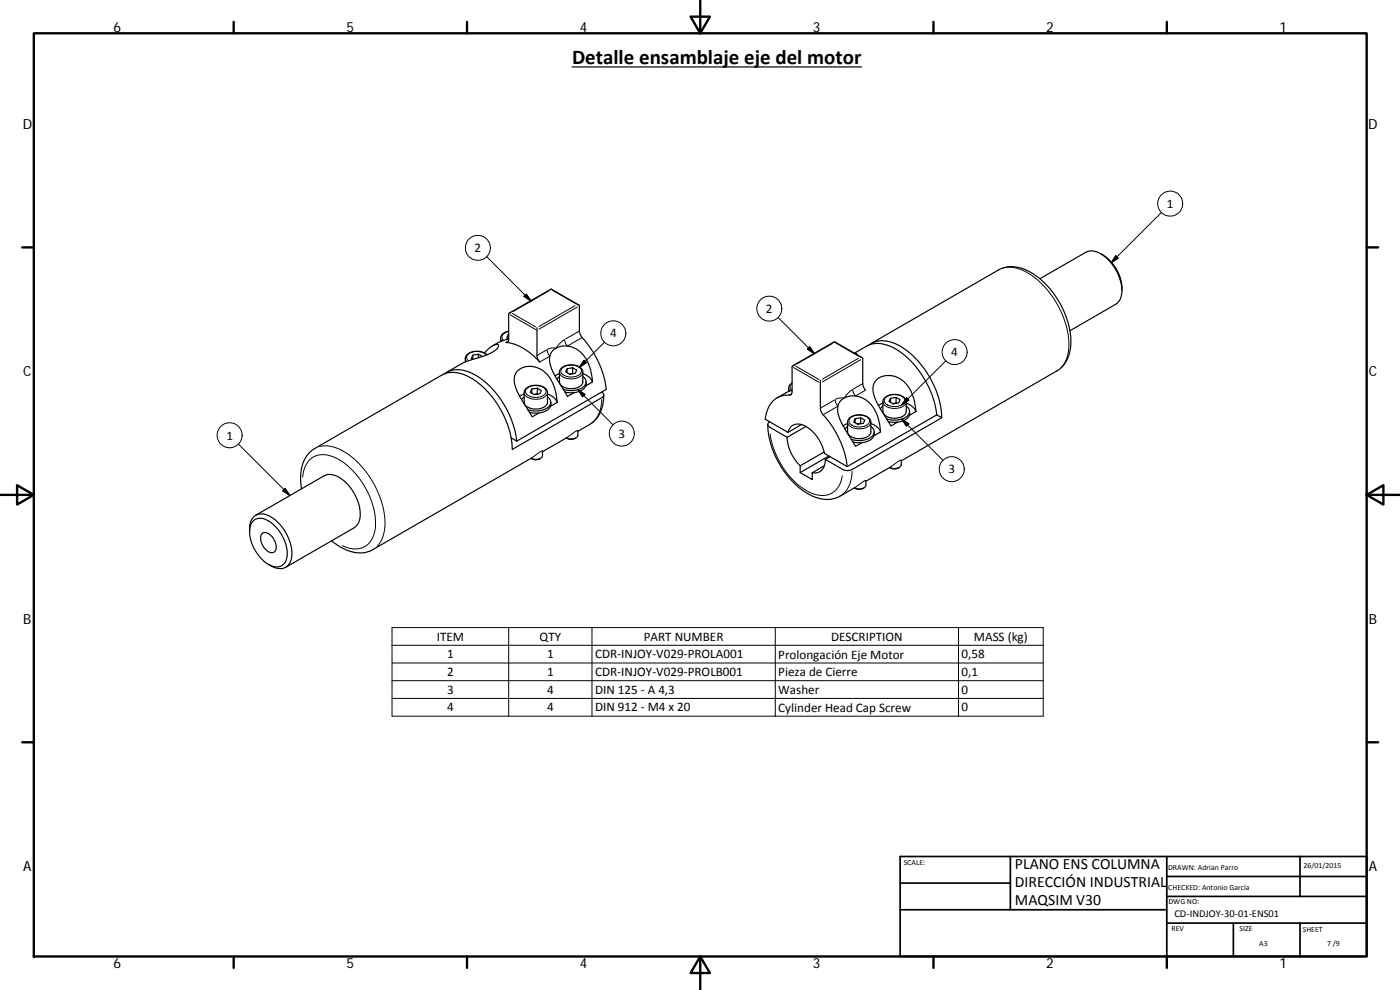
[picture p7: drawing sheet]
<svg xmlns="http://www.w3.org/2000/svg" width="420mm" height="297mm" viewBox="0 0 420 297" stroke-linecap="round" stroke-linejoin="round" font-family="sans-serif">
<g fill="none" stroke="#000" stroke-width=".36">
<path d="M171.7 20.1h86.9M330.4 76.1a12.4 12.4 0 0 1 6.3 11.1M152.7 99.4a2.63 2.63 0 0 0-2.5 2.1v1M153.4 93.8l-.5 .1-.2 .3v7.8l-.3 .6-.6 .2a15.9 15.9 0 0 1 10.2 5.8l-.8-1.7v-8.6M165.4 86.7v.2M173.2 91.4l.7 .4v7.8a6 6 0 0 0 2.1 3.2 27.7 27.7 0 0 1 5.9 14l-26.8 15.6M173.7 91.5l-8.3-4.8-12.5 7.2M312.1 83.6l13.7-7.9a5.1 5.1 0 0 1 5.7 1.2 13.4 13.4 0 0 1 5 11.8l-.5 1.4-.8 1-14.1 8.1M133.3 112.2a8 8 0 0 1 8.8 0 27.3 27.3 0 0 1 13 20.2M141.9 106.6v1.2M143.6 106.3l1.2 .7M143.6 106.3v1"/>
<path d="M143.6 106.3l-1.7 .3-.4 .9 .5 .3M145.4 105.9l1.6-1.6 1.9-.9a.58 .58 0 0 1 .8 .3 .58 .58 0 0 1-.4 .7 18.2 18.2 0 0 1-8.2 3.7l-2.3 .9-4.8 2.7M146.2 106.5a4.5 4.5 0 0 0-6.4 .5l-.2 1.6M152.5 100.4v1.2M152.7 100.4l-.6 1 .5 .3M152.7 101.7l-2.5 .8-2.4 1.3M157.3 119.1l-.8 .8M157.3 118.2l-1.4 .7M157.8 116.6a4.6 4.6 0 0 1 6.3 .5l.2 .7v2.9a3 3 0 0 1-3.5 2 3 3 0 0 1-3.5-2v-3.2zM159.6 116.7l1.7-.2 1.2 .7-.5 1-1.6 .2-1.3-.7zM159.6 116.7v1.3M161.3 118.1l-1 .3"/>
<path d="M161.3 116.5v1.6M161.3 118.1l.1 .2M164.3 118.2a4.4 4.4 0 0 1 2.9 2.6M164.3 119.1a1.87 1.87 0 0 1 1 1.8 1.87 1.87 0 0 1-1.3 1.7 7.1 7.1 0 0 1-5.6 .3M167.9 113l-.8 .8M167.9 112.1l-1.3 .7M168.6 110.4a4.5 4.5 0 0 1 6.2 .8l.1 3.4a3.5 3.5 0 0 1-4.4 2 2.7 2.7 0 0 1-2.6-2v-3.2zM170.2 110.6l1.7-.2 1.2 .7-.5 .9-1.6 .3-1.3-.7zM170.2 110.6v1.3M171.9 112l-1 .3M171.9 110.4v1.6M171.9 112l.1 .1"/>
<path d="M174.9 113a1.98 1.98 0 0 1 1 2 1.98 1.98 0 0 1-1.7 1.6 7.5 7.5 0 0 1-5.2 .2M174.9 112.1a4.6 4.6 0 0 1 2.9 2.5M175.8 115.8l2-1.2a12.1 12.1 0 0 0-4.1-9.3 5.7 5.7 0 0 0-8.5 .9 8.9 8.9 0 0 0 1.8 7.4l3.3 5.3 2-1.1M175.9 114.6a2.97 2.97 0 0 1-3 3.1l-1.4 .2-2-.3M180.5 117.6a.87 .87 0 0 1 .7 .9 .87 .87 0 0 1-.6 .8l-26.9 15.6a27.1 27.1 0 0 0-13.3-22 8.3 8.3 0 0 0-7.8-.4l-38.2 22.1a10.2 10.2 0 0 0-4.1 10.2l.2 1.9M181.2 118.5a9.8 9.8 0 0 1-4.2 8.9l-3.6 2M237.7 114.9a1.92 1.92 0 0 0-1 1.5v1.1M237.7 117.1l-1.8 .7-2.7 1.6M238.4 109.6l-.7 .4v7.5l-.1 .7-.4 .3a6.7 6.7 0 0 0-7.3 5.8l-.2 1.5 6.8 3.9M246.2 114.1v8.3a3.9 3.9 0 0 0 1.5 2.7 28.5 28.5 0 0 1 6.5 14.9M250.4 102.5v.2M250.4 102.5l-12.5 7.2"/>
<path d="M250.4 102.5l8.3 4.8M256.4 106l3.7-2.1a9 9 0 0 1 9.2 1.1 28.1 28.1 0 0 1 11.8 19.5M256.6 106.1l.6 .1 .1 .3M258.2 107.2l.5 .1 .2 .3v7.8l.9 1.7M260.8 103.5a8 8 0 0 1 8.8 0 27.2 27.2 0 0 1 13 21.8l-26.9 15.6a3.1 3.1 0 0 1-2.8 0l-5.2-3.1M261.5 103l38.2-22a10.3 10.3 0 0 1 10.9 1.5 25.9 25.9 0 0 1 10.7 21.4 9.2 9.2 0 0 1-4.1 7.4l-46.7 27M265.4 119.4a4.6 4.6 0 0 1 6.4 .4l.2 .7v3a3.1 3.1 0 0 1-3.5 2 3.1 3.1 0 0 1-3.5-2v-3.2zM267.3 119.5l1.6-.3 1.2 .7-.4 1-1.7 .3-1.2-.7zM267.3 119.5v1.2M268.9 119.2l.2 1.8M153.4 131.4l1.7 1M159.4 137.5l-47.5 27.4a10.2 10.2 0 0 1-10.9-1.5l-1.5-1.2"/>
<path d="M159.4 137.5a2.55 2.55 0 0 0 2.8 0M162.8 135.4v1.3a2.39 2.39 0 0 1-3.4 .8M165.3 120.7a3.1 3.1 0 0 1-3.4 3.2h-2l-1-.2M167.2 120.8a12.5 12.5 0 0 0-4.5-9.8 5.6 5.6 0 0 0-7.9 .9 7.2 7.2 0 0 0 1.1 6.8l3.8 6.4 2-1.2M167.2 120.8l-2 1.1M170 131.4l-7.2 4.1M170 131.4a2.48 2.48 0 0 0 2.8 0M173.4 129.2v1.4a2.41 2.41 0 0 1-3.4 .8M230.4 127.4a25.6 25.6 0 0 0 13.5 21.5 9 9 0 0 0 8.2 0l4.3-2.5M231 126.6a.86 .86 0 0 0-.6 .8 .86 .86 0 0 0 .6 .8l5.2 3M236.2 131.2a12.9 12.9 0 0 0 3.9 8.6M236.5 129.7a3.3 3.3 0 0 1 5.2-1.8 12.5 12.5 0 0 1 5.7 8.2l6.8 3.9"/>
<path d="M240.1 139.8v2l3.7 2.1v-2M240.5 127.4l-4 2.3M241.9 128l-5.7 3.2M247.3 135.6l-7.2 4.2M247.4 139.7l-3.6 2.2M247.7 137.8a3.4 3.4 0 0 1-3.9 4.1M248.8 136.8l-8.7 5M249.1 137l-1.4 .8M254.4 127.1l-1.4 .6M254.4 128l-.8 .8M254.8 125.5a4.6 4.6 0 0 1 6.4 .5l.2 3.6a3.2 3.2 0 0 1-4 2 2.96 2.96 0 0 1-3-2v-3.2zM256.6 125.6l1.7-.3 1.2 .7-.4 1-1.7 .3-1.2-.7z"/>
<path d="M256.6 125.6v1.3M258.3 125.3l.2 1.8M258.3 127l-.9 .3M261.4 127.1a4.5 4.5 0 0 1 2.9 2.5M261.4 128a1.97 1.97 0 0 1 .9 2 1.97 1.97 0 0 1-1.6 1.6 7.1 7.1 0 0 1-5.2 .2M262.3 130.7l2-1.1a12 12 0 0 0-4.1-9.4 5.8 5.8 0 0 0-8.3 .6 6.5 6.5 0 0 0 .8 6.3l4.1 6.8 2-1.1M262.4 129.6a2.97 2.97 0 0 1-3 3.1l-2 .1-1.4-.2M265 120.9l-1.4 .7M265 121.8l-.8 .9M268.9 120.9l-.9 .2M270.5 138.1v1.3a2.41 2.41 0 0 1-3.5 .9M272 120.9a4.7 4.7 0 0 1 2.9 2.6"/>
<path d="M272 121.8a1.99 1.99 0 0 1 .9 2.1 1.99 1.99 0 0 1-1.6 1.6 7.3 7.3 0 0 1-5.2 .2M273 123.5a2.98 2.98 0 0 1-3 3.1l-1.5 .1-1.9-.2M274.9 123.5l-2 1.1M274.9 123.5a12.1 12.1 0 0 0-5.1-10 5.2 5.2 0 0 0-7.7 2 10.2 10.2 0 0 0 2.2 7.4l3.1 4.9 2-1.1M281.1 124.5l-26.9 15.5M281.1 124.5l1.5 .8M74.9 159.5a4.5 4.5 0 0 1 2.8-5.3 8 8 0 0 1 6.8 3.8 12.1 12.1 0 0 1 2.7 10.4 3.6 3.6 0 0 1-5.4 1.6l-1.3-.7M75.9 156.4a3.9 3.9 0 0 1 5.1 .2 11.8 11.8 0 0 1 5 11.1 3.2 3.2 0 0 1-5 1.9 11.7 11.7 0 0 1-5.9-11.7zM76.7 154.6l20.6-11.8a5.9 5.9 0 0 1 6.6 2.1 12.9 12.9 0 0 1 3.9 11.4l-.6 1.2-.9 .9-20.5 11.8M256.5 146.4a2.36 2.36 0 0 0 2.8 0M259.9 144.2v1.4a2.39 2.39 0 0 1-3.5 .8M267 140.3l-7.1 4.1"/>
<path d="M267 140.3a2.39 2.39 0 0 0 2.9 0M78.6 160.1a2.47 2.47 0 0 1 3.4 1.4 3.1 3.1 0 0 1 .1 4.2 3.6 3.6 0 0 1-3.7-3 2.74 2.74 0 0 1 .2-2.6z"/>
</g>
<g fill="none" stroke="#000" stroke-width=".3">
<path d="M146.1 77l13.3 13.3M334.8 76.7l.8 .7-2.2 1.5zM348.6 63.8l-15.2 15.1M152.4 99.5a1.56 1.56 0 0 0-1.5 .8 1.56 1.56 0 0 0 .1 1.7M153.1 94.5l7.6 4.4M153.8 94l7 4.1M157.3 88.9l.7-.7 1.4 2.1zM164.8 87.2l-10.8 6.3M165.8 87.1l7 4M172.6 91.7l-10.8 6.3M173.2 92.1l-11.4 6.6M173.7 99.4l-4 2.3"/>
<path d="M233.5 95.3l10.9 10.9M301.2 80.4a11.5 11.5 0 0 1 9.6 3.1 27.6 27.6 0 0 1 10 20.4 9.6 9.6 0 0 1-2.4 6.4M139.6 107.6l.3 .8M145.7 106.3a4.2 4.2 0 0 0-5.6 .5l-.1 .5 .3 .7M150.2 101.5l.4 .8M152.5 102.4l-.6 .3M157.3 118.1a4.5 4.5 0 0 0 6.5 .7l.5-.7M158.1 116.5a4.2 4.2 0 0 1 5.7 .5 2.17 2.17 0 0 1-2.6 2.2 3 3 0 0 1-3.5-1.7zM164 105l-2.7 1.6M164.2 105l.7 1.8M164.9 107l-2.8 1.5M166.7 104.5h-1.4l-1 .3"/>
<path d="M168 112a4.4 4.4 0 0 0 5.9 1.1l1-1.1M168.8 110.4a4.2 4.2 0 0 1 5.6 .5 1.78 1.78 0 0 1-1.8 2.1 3.7 3.7 0 0 1-4.3-1.4l.1-.7zM169.3 102l-2.3 2.3M169.4 102l.8 1.8M173.4 116.9l2.1 1.4-.7 .7zM173.4 116.9l10.6 10.5M174.5 101.4l-4 2.3M175.2 108.1l.8 .7-2.1 1.4zM180.6 119.9a8.6 8.6 0 0 1-3.3 7.2M181.4 102.7l-7.5 7.5M236.7 116.5l.3 .8M237.6 118.2l-.7 .3"/>
<path d="M237.6 115.1a1.21 1.21 0 0 0-.1 1.9M238.1 110.3l7.7 4.4M238.8 109.9l7 4M243 104l1.4 2.2-2.1-1.4zM249.9 103l-10.9 6.3M250.6 120l.8 1.8M250.8 102.9l7 4.1M253.2 119.4h-1.2l-1.2 .4M255.8 116.9l-2.4 2.4M255.9 116.9l.2 1 .6 .8M257.6 107.5l-10.8 6.3M258.3 107.9l-11.5 6.7"/>
<path d="M258.8 115.2l-2.8 1.6M259.6 117.2l-2.7 1.5M265.7 119.4a4.3 4.3 0 0 1 5.8 .3 1.66 1.66 0 0 1-1.6 2.1 3.5 3.5 0 0 1-4.5-1.5zM272.1 119.4l.7 .7-2.2 1.4zM283.9 108.3l-13.3 13.2M71.6 133.2l15.4 15.5M95.9 134a11.6 11.6 0 0 1 9.7 3.1 27 27 0 0 1 9.9 21.2 9.1 9.1 0 0 1-2.3 5.6M162.8 135.4l-.7 .2-2.7 1.9M173.4 129.2l-.7 .3-2.7 1.9M231.1 130.2a23.9 23.9 0 0 0 12.2 17.7 6.2 6.2 0 0 0 8.7-2.6l.8-2.6M250.4 120l-4 2.3M251.3 122l-4 2.3"/>
<path d="M254.4 127a4.5 4.5 0 0 0 5.9 1.1l1-1.1M255.1 125.5a4.2 4.2 0 0 1 5.7 .3 1.63 1.63 0 0 1-1.5 2.1 3.6 3.6 0 0 1-4.5-1.4zM265 120.8a4.4 4.4 0 0 0 5.9 1.2l.6-.4 .4-.8M270.5 138.1a4.8 4.8 0 0 0-2.6 1.5l-.9 .7M270.6 125.8l12.4 12.3M270.6 125.8l2.1 1.4-.7 .7zM84.9 147.3l.7-.7 1.4 2.1zM90.8 143.2a6.5 6.5 0 0 1 5.2-6.7 13 13 0 0 1 10.5 5.4 22.8 22.8 0 0 1 6.1 17.1 6.1 6.1 0 0 1-9.2 5l-.7-.3M255.7 141.4a8.7 8.7 0 0 1-3.2 7.3M259.9 144.2l-.8 .2-2.7 2M117.7 188.3h195.4v26.6h-195.4zM117.7 193.6h195.4"/>
<path d="M117.7 198.9h195.4M152.7 188.3v26.6M177.7 188.3v26.6M232.7 188.3v26.6M287.7 188.3v26.6M117.7 204.2h195.4M117.7 209.5h195.4"/>
<circle cx="143.4" cy="74.4" r="3.7"/>
<circle cx="351.2" cy="61.1" r="3.7"/>
<circle cx="230.9" cy="92.6" r="3.8"/>
<circle cx="184.1" cy="100" r="3.7"/>
<circle cx="286.5" cy="105.6" r="3.8"/>
<circle cx="68.9" cy="130.6" r="3.8"/>
<circle cx="186.6" cy="130.1" r="3.7"/>
<circle cx="285.6" cy="140.8" r="3.7"/>
</g>
<g fill="none" stroke="#000" stroke-width=".71">
<path d="M10.1 10h400.1v277h-400.1zM70.1 6.6v3.4M140.2 6.6v3.4M207.3 5h5.8l-2.9 5zM210.2 0v10M280.2 6.6v3.4M350.2 6.6v3.4M6.7 74.2h3.4M410.2 74.2h3.4M.2 148.5h9.9M5.1 145.6l5 2.9-5 2.9zM410.2 148.5l5-2.9v5.8z"/>
<path d="M410.2 148.5h9.9M6.7 222.7h3.4M410.2 222.7h3.4M70.1 287v3.4M140.2 287v3.4M210.2 287l2.9 5h-5.8zM210.2 287v10M280.2 287v3.4M350.2 287v3.4"/>
</g>
<path d="M270.1 257h140.1v30h-140.1zM303.2 257v16M350.2 257v30M390.2 257v12M270.1 265h33.1M270.1 273h80.1M350.2 277h60M350.2 269h60M350.2 263h60M370.2 277v10M390.2 277v10" fill="none" stroke="#000" stroke-width=".51"/>
<path d="M334.8 76.7l.8 .7-2.2 1.5zM157.3 88.9l.7-.7 1.4 2.1zM175.2 108.1l.8 .7-2.1 1.4zM173.4 116.9l2.1 1.4-.7 .7zM243 104l1.4 2.2-2.1-1.4zM272.1 119.4l.7 .7-2.2 1.4zM270.6 125.8l2.1 1.4-.7 .7zM84.9 147.3l.7-.7 1.4 2.1z" fill="#000" stroke="#000" stroke-width=".3"/>
<text font-size="6.3" x="171.7" y="19.2">Detalle ensamblaje eje del motor</text>
<g font-size="4.7">
<text x="304.6" y="260.9">PLANO ENS COLUMNA</text>
<text x="304.6" y="266.3">DIRECCIÓN INDUSTRIAL</text>
<text x="304.6" y="271.7">MAQSIM V30</text>
</g>
<g font-size="4.2">
<text x="34" y="9.6">6</text>
<text x="104" y="9.6">5</text>
<text x="174" y="9.6">4</text>
<text x="244" y="9.6">3</text>
<text x="314" y="9.6">2</text>
<text x="384" y="9.6">1</text>
<text x="6.8" y="38.7">D</text>
<text x="410.6" y="38.7">D</text>
<text x="7" y="112.9">C</text>
<text x="410.8" y="112.9">C</text>
<text x="7" y="187.1">B</text>
<text x="410.8" y="187.1">B</text>
<text x="7" y="261.3">A</text>
<text x="410.8" y="261.3">A</text>
<text x="34" y="290.4">6</text>
<text x="104" y="290.4">5</text>
<text x="174" y="290.4">4</text>
<text x="244" y="290.4">3</text>
<text x="314" y="290.4">2</text>
<text x="384" y="290.4">1</text>
</g>
<g font-size="3.9">
<text x="350.2" y="62.4">1</text>
<text x="142.4" y="75.6">2</text>
<text x="229.9" y="93.9">2</text>
<text x="183.1" y="101.3">4</text>
<text x="285.5" y="106.9">4</text>
<text x="67.9" y="131.9">1</text>
<text x="185.6" y="131.4">3</text>
<text x="284.6" y="142">3</text>
<text x="131.1" y="192.2">ITEM</text>
<text x="134.2" y="197.5">1</text>
<text x="161.9" y="192.2">QTY</text>
<text x="164.2" y="197.5">1</text>
<text x="178.6" y="197.5">CDR‐INJOY‐V029‐PROLA001</text>
<text x="193.2" y="192.2">PART NUMBER</text>
<text x="233.6" y="197.6">Prolongación Eje Motor</text>
<text x="249.4" y="192.2">DESCRIPTION</text>
<text x="288.6" y="197.5">0,58</text>
<text x="292.3" y="192.3">MASS (kg)</text>
<text x="134.2" y="202.8">2</text>
<text x="164.2" y="202.8">1</text>
<text x="178.6" y="202.8">CDR‐INJOY‐V029‐PROLB001</text>
<text x="233.6" y="202.9">Pieza de Cierre</text>
<text x="288.6" y="202.8">0,1</text>
<text x="134.2" y="208.2">3</text>
<text x="164.2" y="208.2">4</text>
<text x="178.6" y="208.2">DIN 125 ‐ A 4,3</text>
<text x="233.6" y="208.2">Washer</text>
<text x="288.6" y="208.2">0</text>
<text x="134.2" y="213.4">4</text>
<text x="164.2" y="213.4">4</text>
<text x="178.6" y="213.4">DIN 912 ‐ M4 x 20</text>
<text x="233.6" y="213.5">Cylinder Head Cap Screw</text>
<text x="288.6" y="213.4">0</text>
</g>
<text font-size="3.1" x="352.5" y="275.2">CD‐INDJOY‐30‐01‐ENS01</text>
<g font-size="2.4">
<text x="271.2" y="259.7">SCALE:</text>
<text x="350.6" y="260.9">DRAWN: Adrian Parro</text>
<text x="391.2" y="260.6">26/01/2015</text>
<text x="350.6" y="267">CHECKED: Antonio García</text>
<text x="350.7" y="271.4">DWG NO:</text>
<text x="351.6" y="279.3">REV</text>
<text x="372" y="279.4">SIZE</text>
<text x="391" y="279.6">SHEET</text>
<text x="377.9" y="283.8">A3</text>
<text x="398.3" y="283.8">7 /9</text>
</g>
</svg>
